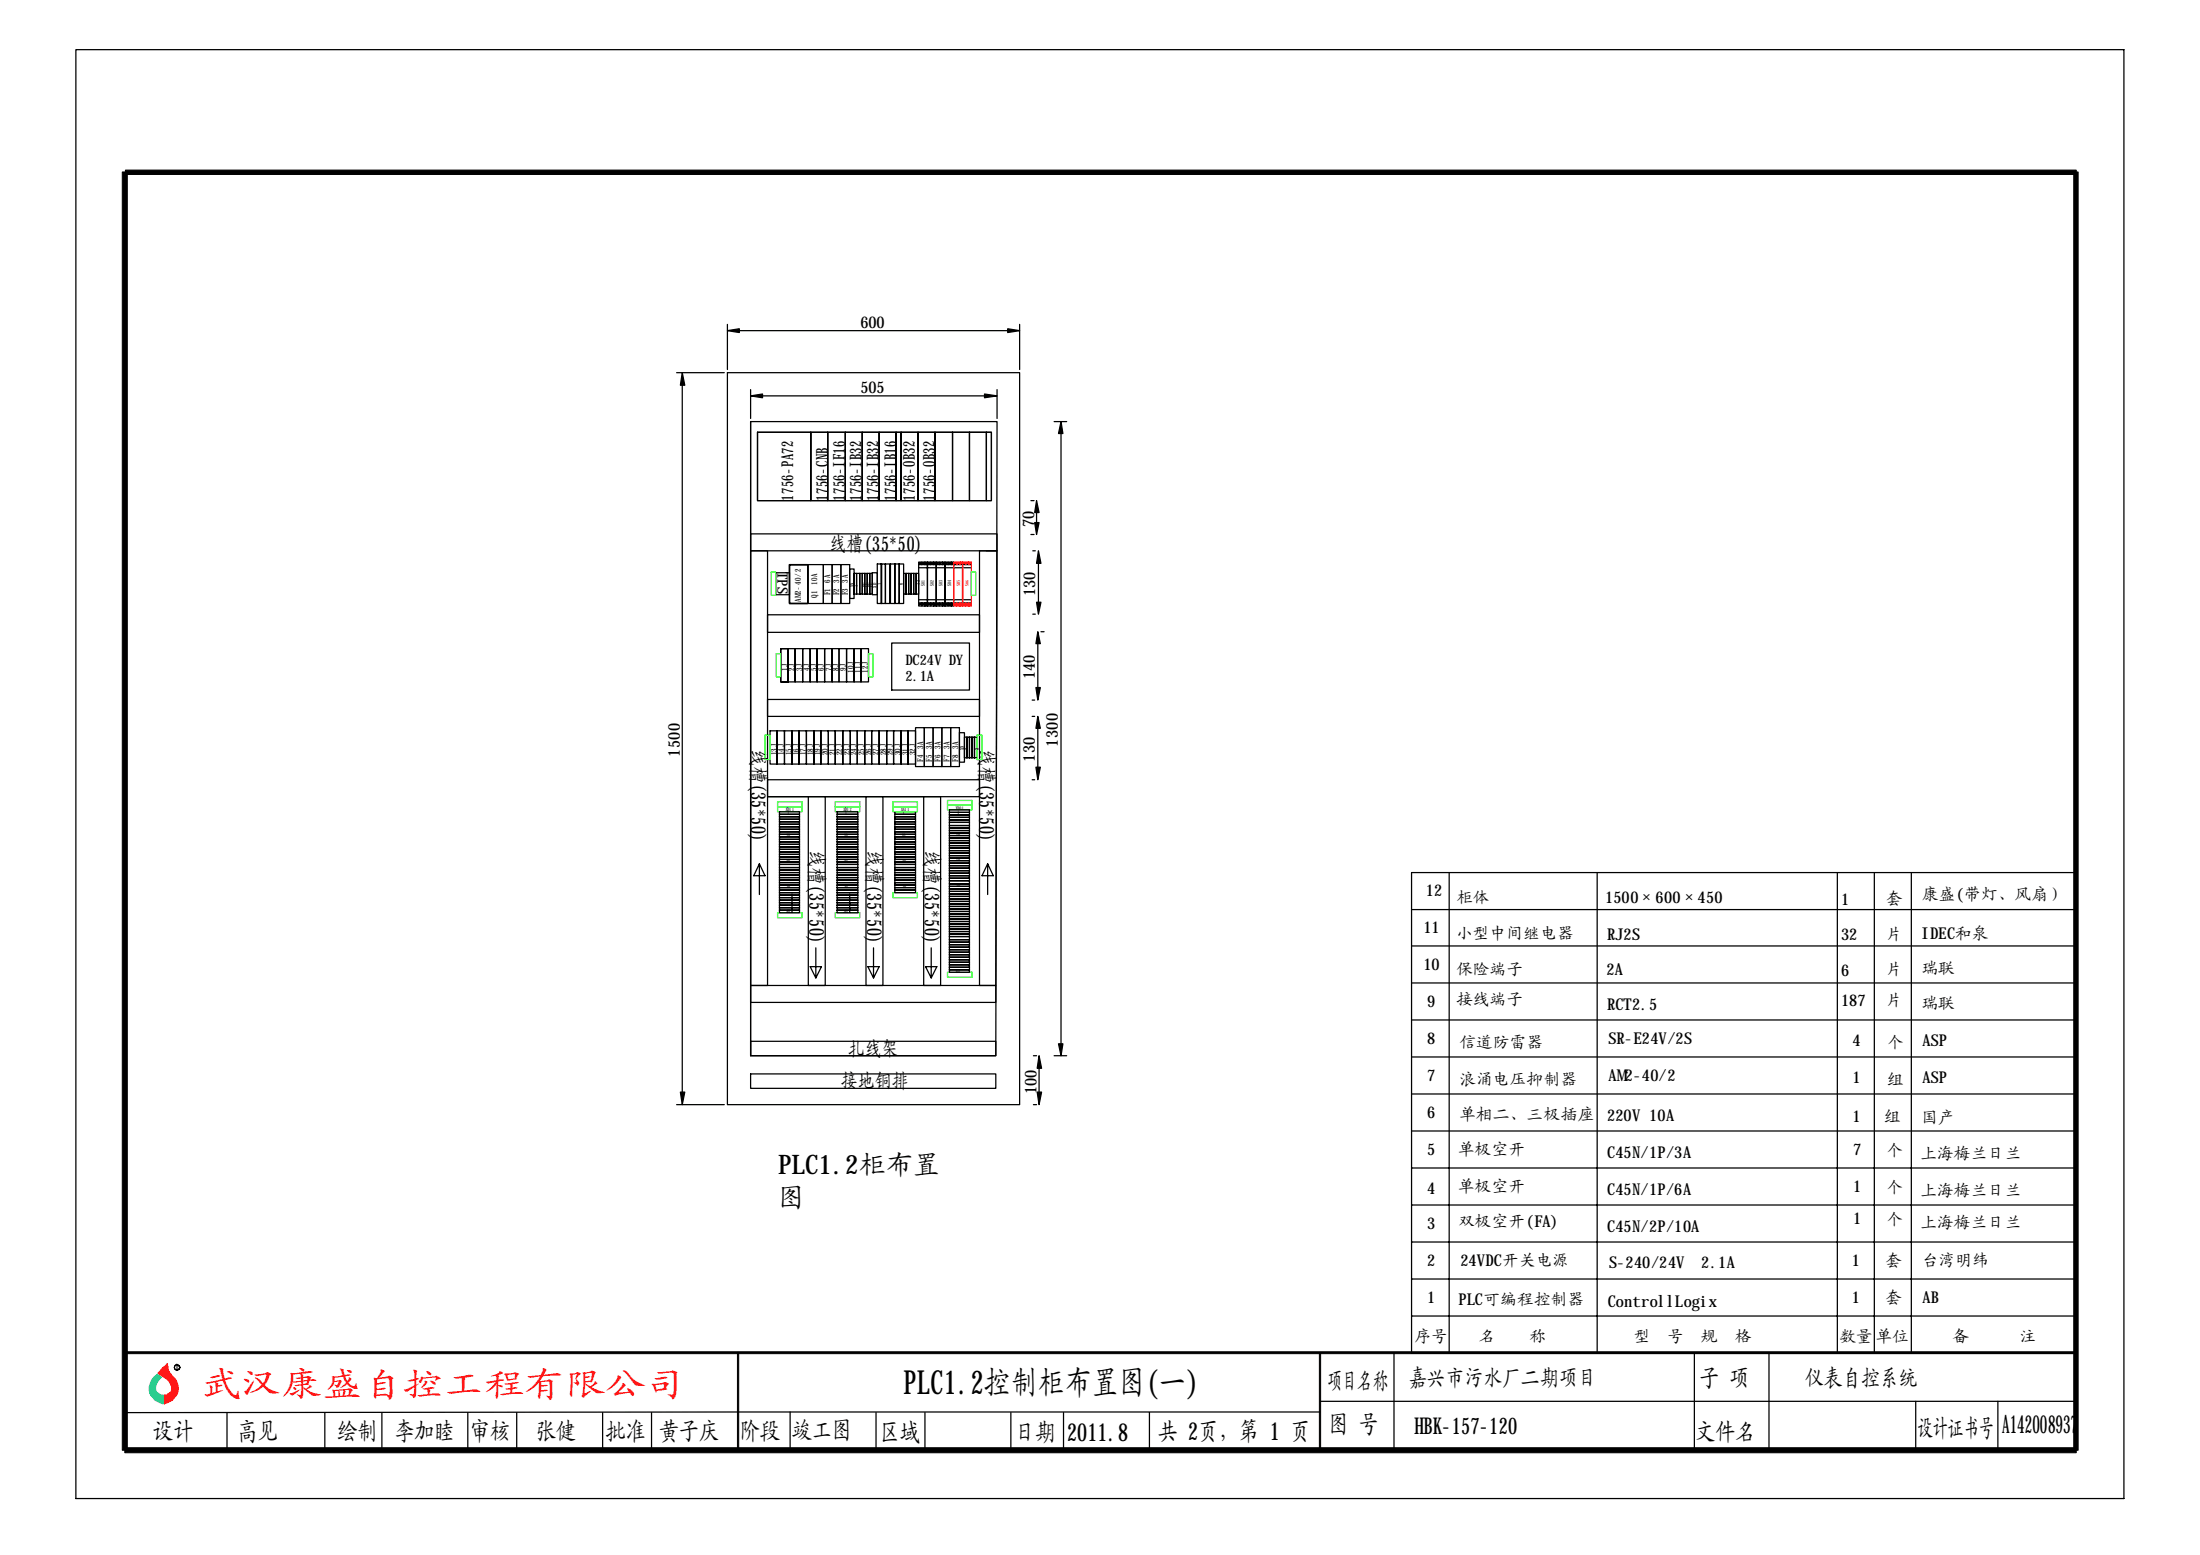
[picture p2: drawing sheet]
<svg xmlns="http://www.w3.org/2000/svg" width="297mm" height="210mm" viewBox="0 0 297 210" stroke-linecap="round" stroke-linejoin="round" font-family="sans-serif">
<g fill="none" stroke="#000" stroke-width=".17">
<path d="M10.2 6.7h276.6v195.6h-276.6zM91.4 50.3h6.4M92.1 52v95.4M98.2 50.3h39.5v98.8h-39.5zM98.2 43.8v6.1M99.8 44.6h36.3M101.3 56.9h33.3l-.1 85.6h-33.2zM101.3 52.6v3.9M101.3 56.9v85.6M102.3 58.3h31.6v9.3h-31.6zM102.3 58.3h7.2v9.3h-7.2zM103 53.4h29.9"/>
<path d="M109.5 58.3h2.3v9.3h-2.3zM111.8 58.3h2.3v9.3h-2.3zM114.1 58.3h2.3v9.3h-2.3zM116.4 58.3h2.3v9.3h-2.3zM118.7 58.3h2.3v9.3h-2.3zM121 58.3h.7v9.3h-.7zM121.7 58.3h2.3v9.3h-2.3zM124 58.3h2.2v9.3h-2.2zM126.2 58.3h2.4v9.3h-2.4zM128.6 58.3h2.3v9.3h-2.3zM130.9 58.3h2.3v9.3h-2.3zM133.2 58.3h.7v9.3h-.7z"/>
<path d="M134.6 52.6v3.9M137.7 43.8v6.1M142.3 56.9h1.7M143.3 58.5v82.4M101.3 72.1h33.3v2.3h-33.3zM101.3 74.4h2.3v58.6h-2.3zM104.7 77.3h1.9v3h-1.9zM106.6 76.2h2.5v5.3h-2.5v-5.3h2.5v5.3h-2.5v-5.3h2.5v5.3h-2.5zM109.1 76.2h2.1v5.3h-2.1zM111.2 76.2h1.2v5.3h-1.2zM112.4 76.2h1.1v5.3h-1.1zM113.5 76.2h1.2v5.3h-1.2z"/>
<path d="M114.7 76.8h.6v4h-.6zM115.3 77.4h.4v2.8h-.4zM115.7 77.4h.4v2.8h-.4zM116.1 77.4h.3v2.8h-.3zM116.4 77.4h.4v2.8h-.4zM116.8 77.4h.3v2.8h-.3zM117.1 77.4h.3v2.8h-.3zM117.4 77.4h.4v2.8h-.4zM117.8 77.3h.6v3h-.6zM118.4 76.1h.6v5.4h-.6zM119 76.1h.5v5.4h-.5zM119.5 76.1h.6v5.4h-.6z"/>
<path d="M120.2 76.1h.6v5.4h-.6zM120.8 76.1h.6v5.4h-.6zM121.4 76.1h.6v5.4h-.6zM122 77.4h.3v2.8h-.3zM122.3 77.4h.4v2.8h-.4zM122.7 77.4h.3v2.8h-.3zM123 77.4h.4v2.8h-.4zM123.4 77.4h.3v2.8h-.3zM123.7 77.4h.3v2.8h-.3zM124 75.9h.5v.3v-.3h.4v.3v-.3h.3v5.9h-.3v-.4v.4h-.4v-.4v.4h-.5zM124 76.2h7.1M124 76.6h7.1"/>
<path d="M124.2 76h.1zM124.5 76h.2h-.2zM125 76h.1zM125.2 75.9h.4v.3v-.3h.5v.3v-.3h.3v5.9h-.3v-.4v.4h-.5v-.4v.4h-.4zM125.4 76h.1zM125.7 76h.2h-.2zM126.2 76h.1M126.4 75.9h.4v.3v-.3h.5v.3v-.3h.3v5.9h-.3v-.4v.4h-.5v-.4v.4h-.4zM126.6 76h.1zM126.9 76h.2h-.2zM127.3 76h.1zM127.6 75.9h.4v.3v-.3h.4v.3v-.3h.4v5.9h-.4v-.4v.4h-.4v-.4v.4h-.4z"/>
<path d="M127.8 76h.1M128.1 76h.2h-.2zM128.5 76h.1zM132.2 74.4h2.4l-.1 58.6h-2.3zM133.2 74.4h1.3M139.2 67.6h.4M139.2 72.2h.4M139.4 74.4h.4M140 69.2v1.3M140.2 76v5.3M103.6 83h28.6v2.4h-28.6zM103.6 94.4h28.6v2.3h-28.6z"/>
<path d="M104 98.7h.9v4.4h-.9zM104.9 98.7h1v4.4h-1zM105.4 87.6h1v4.4h-1v-4.4h1v4.4h-1zM105.9 98.7h1v4.4h-1zM106.4 87.6h1v4.4h-1zM106.9 98.7h1v4.4h-1zM107.4 87.6h1v4.4h-1zM107.9 98.7h1v4.4h-1zM108.4 87.6h1v4.4h-1zM108.9 98.7h1v4.4h-1zM109.4 87.6h.9v4.4h-.9zM109.9 98.7h.9v4.4h-.9z"/>
<path d="M110.3 87.6h1v4.4h-1zM110.8 98.7h1v4.4h-1zM111.3 87.6h1.1v4.4h-1.1zM111.8 98.7h1v4.4h-1zM112.4 87.6h.9v4.4h-.9zM112.8 98.7h1v4.4h-1zM113.3 87.6h1v4.4h-1zM113.8 98.7h1v4.4h-1zM114.3 87.6h1v4.4h-1zM114.8 98.7h.9v4.4h-.9zM115.3 87.6h.9v4.4h-.9zM115.7 98.7h1.1v4.4h-1.1z"/>
<path d="M116.2 87.6h1.1v4.4h-1.1zM116.8 98.7h.9v4.4h-.9zM117.7 98.7h1v4.4h-1zM118.7 98.7h1v4.4h-1zM119.7 98.7h.9v4.4h-.9zM120.4 86.8h10.5v6.3h-10.5zM120.6 98.7h1.1v4.4h-1.1zM121.7 98.7h.9v4.4h-.9zM122.6 98.7h1v4.4h-1zM123.6 98.2h1.2v5.3h-1.2zM124 81h7.1M124 81.4h7.1"/>
<path d="M124.2 81.5h.1v.1h-.1zM124.5 81.5h.2v.1h-.2zM124.8 98.2h1.2v5.3h-1.2zM125 81.5h.1v.1h-.1zM125.4 81.5h.1v.1h-.1zM125.7 81.5h.2v.1h-.2zM126 98.2h1.2v5.3h-1.2zM126.2 81.5v.1zM126.6 81.5h.1v.1h-.1zM126.9 81.5h.2v.1h-.2zM127.2 98.2h1.2v5.3h-1.2zM127.3 81.5h.1v.1h-.1z"/>
<path d="M127.8 81.5v.1zM128.1 81.5h.2v.1h-.2zM128.4 98.2h1.1v5.3h-1.1zM128.5 81.5h.1v.1h-.1zM129.5 98.9h.7v4h-.7zM130.2 99.5h.4v2.8h-.4zM130.6 99.5h.3v2.8h-.3zM130.9 99.5h.3v2.8h-.3zM131.2 99.5h.4v2.8h-.4zM131.6 99.5h.3v2.8h-.3zM139.4 96.7h.3M139.4 94.5h.3"/>
<path d="M139.4 82.9h.4M140.1 86.9v5.9M140.1 98.3v5.3M140.5 85.3h.5M102.5 116.6l.8 1.6h-1.5zM102.5 116.6v4.1M103.6 105.3h28.6v2.2h-28.6zM103.6 107.5h5.5M105.2 109.6h2.7v.3h-2.7zM105.2 109.9h2.7v.4h-2.7zM105.2 110.3h2.7v.3h-2.7zM105.2 110.6h2.7v.3h-2.7z"/>
<path d="M105.2 110.9h2.7v.4h-2.7zM105.2 111.3h2.7v.3h-2.7zM105.2 111.6h2.7v.3h-2.7zM105.2 111.9h2.7v.4h-2.7zM105.2 112.3h2.7v.3h-2.7zM105.2 112.6h2.7v.4h-2.7zM105.2 113h2.7v.3h-2.7zM105.2 113.3h2.7v.3h-2.7zM105.2 113.6h2.7v.4h-2.7zM105.2 114h2.7v.3h-2.7zM105.2 114.3h2.7v.4h-2.7zM105.2 114.7h2.7v.3h-2.7z"/>
<path d="M105.2 115h2.7v.3h-2.7zM105.2 115.3h2.7v.4h-2.7zM105.2 115.7h2.7v.3h-2.7zM105.2 116h2.7v.3h-2.7zM105.2 116.3h2.7v.4h-2.7zM105.2 116.7h2.7v.4h-2.7zM105.2 117.1h2.7v.3h-2.7zM105.2 117.4h2.7v.4h-2.7zM105.2 117.8h2.7v.3h-2.7zM105.2 118.1h2.7v.4h-2.7zM105.2 118.5h2.7v.3h-2.7zM105.2 118.8h2.7v.3h-2.7z"/>
<path d="M105.2 119.1h2.7v.4h-2.7zM105.2 119.5h2.7v.3h-2.7zM105.2 119.8h2.7v.4h-2.7zM109.1 107.5h2.3v25.5h-2.3zM111.4 107.5h5.5M113 109.6h2.8v.3h-2.8zM113 109.9h2.8v.4h-2.8zM113 110.3h2.8v.3h-2.8zM113 110.6h2.8v.3h-2.8zM113 110.9h2.8v.4h-2.8zM113 111.3h2.8v.3h-2.8zM113 111.6h2.8v.3h-2.8z"/>
<path d="M113 111.9h2.8v.4h-2.8zM113 112.3h2.8v.3h-2.8zM113 112.6h2.8v.4h-2.8zM113 113h2.8v.3h-2.8zM113 113.3h2.8v.3h-2.8zM113 113.6h2.8v.4h-2.8zM113 114h2.8v.3h-2.8zM113 114.3h2.8v.4h-2.8zM113 114.7h2.8v.3h-2.8zM113 115h2.8v.3h-2.8zM113 115.3h2.8v.4h-2.8zM113 115.7h2.8v.3h-2.8z"/>
<path d="M113 116h2.8v.3h-2.8zM113 116.3h2.8v.4h-2.8zM113 116.7h2.8v.4h-2.8zM113 117.1h2.8v.3h-2.8zM113 117.4h2.8v.4h-2.8zM113 117.8h2.8v.3h-2.8zM113 118.1h2.8v.4h-2.8zM113 118.5h2.8v.3h-2.8zM113 118.8h2.8v.3h-2.8zM113 119.1h2.8v.4h-2.8zM113 119.5h2.8v.3h-2.8zM113 119.8h2.8v.4h-2.8z"/>
<path d="M116.9 107.5h2.3v25.5h-2.3zM119.2 107.5h5.5M120.8 109.6h2.8v.3h-2.8zM120.8 109.9h2.8v.4h-2.8zM120.8 110.3h2.8v.3h-2.8zM120.8 110.6h2.8v.3h-2.8zM120.8 110.9h2.8v.4h-2.8zM120.8 111.3h2.8v.3h-2.8zM120.8 111.6h2.8v.3h-2.8zM120.8 111.9h2.8v.4h-2.8zM120.8 112.3h2.8v.3h-2.8zM120.8 112.6h2.8v.4h-2.8z"/>
<path d="M120.8 113h2.8v.3h-2.8zM120.8 113.3h2.8v.3h-2.8zM120.8 113.6h2.8v.4h-2.8zM120.8 114h2.8v.3h-2.8zM120.8 114.3h2.8v.4h-2.8zM120.8 114.7h2.8v.3h-2.8zM120.8 115h2.8v.3h-2.8zM120.8 115.3h2.8v.4h-2.8zM120.8 115.7h2.8v.3h-2.8zM120.8 116h2.8v.3h-2.8zM120.8 116.3h2.8v.4h-2.8zM120.8 116.7h2.8v.4h-2.8z"/>
<path d="M120.8 117.1h2.8v.3h-2.8zM120.8 117.4h2.8v.4h-2.8zM120.8 117.8h2.8v.3h-2.8zM120.8 118.1h2.8v.4h-2.8zM120.8 118.5h2.8v.3h-2.8zM120.8 118.8h2.8v.3h-2.8zM120.8 119.1h2.8v.4h-2.8zM120.8 119.5h2.8v.3h-2.8zM120.8 119.8h2.8v.4h-2.8zM124.7 107.5h2.3v25.5h-2.3zM128.2 109.3h2.7v.4h-2.7zM128.2 109.7h2.7v.3h-2.7z"/>
<path d="M128.2 110h2.7v.3h-2.7zM128.2 110.3h2.7v.4h-2.7zM128.2 110.7h2.7v.3h-2.7zM128.2 111h2.7v.4h-2.7zM128.2 111.4h2.7v.4h-2.7zM128.2 111.8h2.7v.3h-2.7zM128.2 112.1h2.7v.4h-2.7zM128.2 112.5h2.7v.3h-2.7zM128.2 112.8h2.7v.3h-2.7zM128.2 113.1h2.7v.4h-2.7zM128.2 113.5h2.7v.3h-2.7zM128.2 113.8h2.7v.3h-2.7z"/>
<path d="M128.2 114.1h2.7v.4h-2.7zM128.2 114.5h2.7v.3h-2.7zM128.2 114.8h2.7v.4h-2.7zM128.2 115.2h2.7v.3h-2.7zM128.2 115.5h2.7v.3h-2.7zM128.2 115.8h2.7v.4h-2.7zM128.2 116.2h2.7v.3h-2.7zM128.2 116.5h2.7v.4h-2.7zM128.2 116.9h2.7v.3h-2.7zM128.2 117.2h2.7v.3h-2.7zM128.2 117.5h2.7v.4h-2.7zM128.2 117.9h2.7v.3h-2.7z"/>
<path d="M128.2 118.2h2.7v.3h-2.7zM128.2 118.5h2.7v.4h-2.7zM128.2 118.9h2.7v.4h-2.7zM128.2 119.3h2.7v.3h-2.7zM128.2 119.6h2.7v.4h-2.7zM128.2 120h2.7v.3h-2.7zM133.3 116.6l.8 1.6h-1.5zM133.3 116.6v4.1M139.4 105.3h.3M195.7 117.8v64.8M215.6 117.8v64.8M248.1 117.8v64.8"/>
<path d="M253.1 117.8v64.8M258.1 117.8v64.8M280.3 117.8h-89.7v64.8h89.7M101.3 133h33.2v2.3h-33.2zM105.2 120.2h2.7v.3h-2.7zM105.2 120.5h2.7v.3h-2.7zM105.2 120.8h2.7v.4h-2.7zM105.2 121.2h2.7v.3h-2.7zM105.2 121.5h2.7v.3h-2.7zM105.2 121.8h2.7v.4h-2.7zM105.2 122.2h2.7v.3h-2.7zM105.2 122.5h2.7v.4h-2.7z"/>
<path d="M105.2 122.9h2.7v.3h-2.7zM106.9 120.7v2.4M109.4 130.5h1.5l-.7 1.5zM110.2 127.9v4.1M113 120.2h2.8v.3h-2.8zM113 120.5h2.8v.3h-2.8zM113 120.8h2.8v.4h-2.8zM113 121.2h2.8v.3h-2.8zM113 121.5h2.8v.3h-2.8zM113 121.8h2.8v.4h-2.8zM113 122.2h2.8v.3h-2.8zM113 122.5h2.8v.4h-2.8z"/>
<path d="M113 122.9h2.8v.3h-2.8zM114.7 120.7v2.4M117.2 130.5h1.5l-.8 1.5zM117.9 127.9v4.1M120.8 120.2h2.8v.3h-2.8zM125 130.5h1.5l-.8 1.5zM125.7 127.9v4.1M128.2 120.3h2.7v.4h-2.7zM128.2 120.7h2.7v.3h-2.7zM128.2 121h2.7v.3h-2.7zM128.2 121.3h2.7v.4h-2.7zM128.2 121.7h2.7v.3h-2.7z"/>
<path d="M128.2 122h2.7v.4h-2.7zM128.2 122.4h2.7v.3h-2.7zM128.2 122.7h2.7v.3h-2.7zM128.2 123h2.7v.4h-2.7zM128.2 123.4h2.7v.3h-2.7zM128.2 123.7h2.7v.4h-2.7zM128.2 124.1h2.7v.3h-2.7zM128.2 124.4h2.7v.3h-2.7zM128.2 124.7h2.7v.4h-2.7zM128.2 125.1h2.7v.3h-2.7zM128.2 125.4h2.7v.3h-2.7zM128.2 125.7h2.7v.4h-2.7z"/>
<path d="M128.2 126.1h2.7v.3h-2.7zM128.2 126.4h2.7v.4h-2.7zM128.2 126.8h2.7v.4h-2.7zM128.2 127.2h2.7v.3h-2.7zM128.2 127.5h2.7v.4h-2.7zM128.2 127.9h2.7v.3h-2.7zM128.2 128.2h2.7v.3h-2.7zM128.2 128.5h2.7v.4h-2.7zM128.2 128.9h2.7v.3h-2.7zM128.2 129.2h2.7v.4h-2.7zM128.2 129.6h2.7v.3h-2.7zM128.2 129.9h2.7v.3h-2.7z"/>
<path d="M128.2 130.2h2.7v.4h-2.7zM128.2 130.6h2.7v.3h-2.7zM128.2 130.9h2.7v.3h-2.7zM190.6 122.8h89.7M190.6 127.7h89.7M190.6 132.7h89.7M190.6 137.7h89.7M91.4 149.1h6.4M101.3 145h33.2v1.9h-33.2zM101.3 140.6h33.2v1.9h-33.2zM139.5 149.1h.5M139.5 142.5h.5"/>
<path d="M140.3 144.2v3.2M142.3 142.5h1.7M190.6 157.7h89.7M190.6 142.7h89.7M190.6 147.7h89.7M190.6 152.7h89.7M190.6 162.7h89.7M190.6 167.7h89.7M190.6 172.6h89.7M190.6 177.6h89.7M23.6 184.3l.3-.1 .4 .4-.2 .2-.2 .1-.3-.1-.1-.2zM30.6 190.7v5.1"/>
<path d="M43.9 190.7v5.1M51.6 190.7v5.1M63.2 190.7v5.1M69.8 190.7v5.1M81.4 190.7v5.1M88 190.7v5.1M106.7 190.6v5.2M118.3 190.7v5.1M124.9 190.7v5.1M136.5 190.7v5.1M143.6 190.7v5.1M155.2 190.7v5.1"/>
<path d="M178.2 190.6l-161.2 .1M178.3 189.2h102.1M188.2 182.6v13.2M228.8 182.6v13.2M238.8 182.6v13.2M258.7 189.2v6.6M269.7 189.2v6.6"/>
</g>
<g fill="#000" stroke="#000" stroke-width=".14">
<path d="M23.6 184.3l-.1 .3zM23.5 184.6l.1 .2z"/>
<path d="M16.9 23h263.4v.6h-263.4z" fill-rule="evenodd"/>
<path d="M16.5 23.2h.7v172.6h-.7z" fill-rule="evenodd"/>
<path d="M16.8 195.4h263.5v.7h-263.5z" fill-rule="evenodd"/>
<path d="M17 182.5h263.4v.2h-263.4z" fill-rule="evenodd"/>
<path d="M23.6 184.3l.3-.1z" fill-rule="evenodd"/>
<path d="M23.9 184.2l.3 .1-.3-.1z" fill-rule="evenodd"/>
<path d="M23.6 184.8l.3 .1v.1z" fill-rule="evenodd"/>
<path d="M24.1 184.3h.1l.1 .3z" fill-rule="evenodd"/>
<path d="M23.9 184.9l.3-.1-.3 .2z" fill-rule="evenodd"/>
<path d="M24.3 184.6l-.1 .2h-.1z" fill-rule="evenodd"/>
<path d="M99.6 182.6h.1v13.2h-.1z" fill-rule="evenodd"/>
<path d="M178.1 182.6h.2v13.2h-.2z" fill-rule="evenodd"/>
<path d="M280 23.2h.6v172.6h-.6z" fill-rule="evenodd"/>
</g>
<path d="M21.9 184.7l.7-.6a2.37 2.37 0 0 0 .3 1.3 2.19 2.19 0 0 1 1.1 2.3 2.19 2.19 0 0 1-1.8 1.8v-1.2l.4-.1a.86 .86 0 0 0 .4-1.4 4.4 4.4 0 0 0-1.7-1.5z" fill-rule="evenodd" fill="#f00" stroke="#f00" stroke-width=".17"/>
<path d="M20.8 185.9l.5-.4 .5 .4a1.75 1.75 0 0 0-.7 2l.2 .2a.6 .6 0 0 0 .7 .2v1.2a2.25 2.25 0 0 1-1.8-1.9 2.7 2.7 0 0 1 .6-1.7z" fill-rule="evenodd" fill="#00bfff" stroke="#00bfff" stroke-width=".17"/>
<g fill="#000" stroke="#000" stroke-width=".17">
<path d="M92.1 50.3l.4 1.7h-.6z" fill-rule="evenodd"/>
<path d="M98.2 44.6l1.6-.2v.5z" fill-rule="evenodd"/>
<path d="M101.3 53.4l1.7-.2v.5z" fill-rule="evenodd"/>
<path d="M132.9 53.2l1.7 .2-1.7 .3z" fill-rule="evenodd"/>
<path d="M136.1 44.4l1.6 .2-1.6 .3z" fill-rule="evenodd"/>
<path d="M143.3 56.9l.2 1.6h-.6z" fill-rule="evenodd"/>
<path d="M140 67.6l.3 1.6h-.6z" fill-rule="evenodd"/>
<path d="M139.7 70.5h.6l-.3 1.7z" fill-rule="evenodd"/>
<path d="M140.2 74.4l.3 1.6h-.5z" fill-rule="evenodd"/>
<path d="M140.1 96.7l.4 1.6h-.6z" fill-rule="evenodd"/>
<path d="M140.1 85.3l.4 1.6h-.6z" fill-rule="evenodd"/>
<path d="M139.9 92.8h.6l-.4 1.7z" fill-rule="evenodd"/>
<path d="M140 81.3h.5l-.3 1.6z" fill-rule="evenodd"/>
<path d="M139.9 103.6h.6l-.4 1.7z" fill-rule="evenodd"/>
<path d="M91.9 147.4h.6l-.4 1.7z" fill-rule="evenodd"/>
<path d="M140.3 142.5l.3 1.7h-.6z" fill-rule="evenodd"/>
<path d="M140 147.4h.6l-.3 1.7z" fill-rule="evenodd"/>
<path d="M142.9 140.9h.6l-.2 1.6z" fill-rule="evenodd"/>
</g>
<g fill="none" stroke="#0f0" stroke-width=".17">
<path d="M104.1 77.2h.6v3.2h-.6zM131.1 77.2h.6v3.2h-.6zM103.3 99.2h.7v3.3h-.7zM104.8 88.2h.6v3.2h-.6zM117.3 88.2h.6v3.2h-.6zM131.9 99.2h.7v3.3h-.7zM105 108.2h3.3v.7h-3.3zM105 108.9h3.3v.7h-3.3zM112.8 108.2h3.3v.7h-3.3zM112.8 108.9h3.3v.7h-3.3zM120.6 108.9h3.3v.7h-3.3zM120.6 108.2h3.3v.7h-3.3z"/>
<path d="M127.9 108h3.3v.6h-3.3zM127.9 108.6h3.3v.7h-3.3zM105 123.2h3.3v.7h-3.3zM112.8 123.2h3.3v.7h-3.3zM120.6 120.5h3.3v.7h-3.3zM127.9 131.2h3.3v.7h-3.3z"/>
</g>
<g fill="none" stroke="#f00" stroke-width=".17">
<path d="M128.8 75.9h.4v.3v-.3h.4v.3v-.3h.4v5.9h-.4v-.4v.4h-.4v-.4v.4h-.4zM128.9 76h.1zM129.3 76h.2h-.2zM129.7 76h.1zM130 75.9h.4v.3v-.3h.4v.3v-.3h.3v5.9h-.3v-.4v.4h-.4v-.4v.4h-.4zM130.1 76h.1zM130.5 76h.1h-.1zM130.9 76h.1zM128.9 81.5h.1v.1h-.1zM129.3 81.5h.2v.1h-.2zM129.7 81.5h.1v.1h-.1zM130.1 81.5h.1v.1h-.1z"/>
<path d="M130.5 81.5h.1v.1h-.1zM130.9 81.5h.1v.1h-.1z"/>
</g>
<text font-size="4.5" fill="#f00" x="27.3" y="188.4">武汉康盛自控工程有限公司</text>
<text font-size="4.5" x="122" y="188.2">PLC1.2控制柜布置图(一)</text>
<g font-size="3.6">
<text x="105.1" y="158.5">PLC1.2柜布置</text>
<text x="105.1" y="162.9">图</text>
</g>
<g font-size="3.4">
<text x="179.2" y="187.6">项目名称</text>
<text x="229.4" y="187.2">子 项</text>
<text x="20.7" y="194.4">设计</text>
<text x="32.1" y="194.4">高见</text>
<text x="45.6" y="194.3">绘制</text>
<text x="53.3" y="194.3">李加睦</text>
<text x="63.5" y="194.4">审核</text>
<text x="72.4" y="194.4">张健</text>
<text x="81.8" y="194.4">批准</text>
<text x="89" y="194.4">黄子庆</text>
<text x="99.9" y="194.4">阶段</text>
<text x="106.9" y="194.2">竣工图</text>
<text x="118.8" y="194.5">区域</text>
<text x="137.1" y="194.5">日期</text>
<text x="144.1" y="194.5">2011.8</text>
<text x="156.4" y="194.4">共 2页，第 1 页</text>
<text x="179.4" y="193.4">图 号</text>
<text x="228.9" y="194.5">文件名</text>
<text x="259" y="194">设计证书号</text>
<text x="270.3" y="193.5">A142008937</text>
</g>
<g font-size="3.1">
<text x="190.2" y="187.1">嘉兴市污水厂二期项目</text>
<text x="243.8" y="187.1">仪表自控系统</text>
<text x="190.9" y="193.6">HBK-157-120</text>
</g>
<g font-size="2.8">
<text x="112.1" y="74.4">线槽(35*50)</text>
<text x="101.4" y="101.2" transform="rotate(90 101.4 101.2)">线槽(35*50)</text>
<text x="132.2" y="101.2" transform="rotate(90 132.2 101.2)">线槽(35*50)</text>
<text x="109.3" y="114.9" transform="rotate(90 109.3 114.9)">线槽(35*50)</text>
<text x="117.1" y="114.9" transform="rotate(90 117.1 114.9)">线槽(35*50)</text>
<text x="124.9" y="114.9" transform="rotate(90 124.9 114.9)">线槽(35*50)</text>
<text x="114.6" y="142.5">扎线架</text>
<text x="113.6" y="146.9">接地铜排</text>
</g>
<g font-size="2.2">
<text x="116.2" y="44.2">600</text>
<text x="116.2" y="53">505</text>
<text x="107.1" y="67.6" transform="rotate(-90 107.1 67.6)">1756-PA72</text>
<text x="111.8" y="67.6" transform="rotate(-90 111.8 67.6)">1756-CNB</text>
<text x="114" y="67.6" transform="rotate(-90 114 67.6)">1756-IF16</text>
<text x="116.3" y="67.6" transform="rotate(-90 116.3 67.6)">1756-IB32</text>
<text x="118.6" y="67.6" transform="rotate(-90 118.6 67.6)">1756-IB32</text>
<text x="121" y="67.6" transform="rotate(-90 121 67.6)">1756-IB16</text>
<text x="123.5" y="67.6" transform="rotate(-90 123.5 67.6)">1756-OB32</text>
<text x="126.2" y="67.6" transform="rotate(-90 126.2 67.6)">1756-OB32</text>
<text x="139.6" y="71.1" transform="rotate(-90 139.6 71.1)">70</text>
<text x="139.8" y="80.4" transform="rotate(-90 139.8 80.4)">130</text>
<text x="139.7" y="91.7" transform="rotate(-90 139.7 91.7)">140</text>
<text x="142.8" y="100.8" transform="rotate(-90 142.8 100.8)">1300</text>
<text x="91.8" y="102.1" transform="rotate(-90 91.8 102.1)">1500</text>
<text x="139.7" y="102.8" transform="rotate(-90 139.7 102.8)">130</text>
<text x="192.2" y="126">11</text>
<text x="192.5" y="120.9">12</text>
<text x="196.7" y="121.9">柜体</text>
<text x="216.7" y="121.9">1500×600×450</text>
<text x="248.6" y="122.1">1</text>
<text x="254.7" y="122">套</text>
<text x="259.6" y="121.5">康盛(带灯、风扇）</text>
<text x="192.2" y="131">10</text>
<text x="196.7" y="131.6">保险端子</text>
<text x="196.7" y="126.8">小型中间继电器</text>
<text x="216.9" y="131.6">2A</text>
<text x="217" y="126.9">RJ2S</text>
<text x="248.6" y="131.8">6</text>
<text x="248.6" y="126.9">32</text>
<text x="254.7" y="131.7">片</text>
<text x="254.7" y="126.8">片</text>
<text x="259.5" y="131.4">瑞联</text>
<text x="259.5" y="126.8">IDEC和泉</text>
<text x="192.7" y="135.9">9</text>
<text x="196.7" y="135.7">接线端子</text>
<text x="217" y="136.3">RCT2.5</text>
<text x="248.6" y="135.8">187</text>
<text x="254.7" y="135.7">片</text>
<text x="259.5" y="136.2">瑞联</text>
<text x="192.7" y="140.9">8</text>
<text x="197.1" y="141.4">信道防雷器</text>
<text x="217.2" y="140.9">SR-E24V/2S</text>
<text x="250.1" y="141.2">4</text>
<text x="254.8" y="141.5">个</text>
<text x="259.6" y="141.2">ASP</text>
<text x="140" y="147.7" transform="rotate(-90 140 147.7)">100</text>
<text x="192.7" y="145.9">7</text>
<text x="197.1" y="146.4">浪涌电压抑制器</text>
<text x="217.2" y="145.9">AM2-40/2</text>
<text x="250.1" y="146.2">1</text>
<text x="254.8" y="146.5">组</text>
<text x="259.6" y="146.2">ASP</text>
<text x="192.7" y="155.9">5</text>
<text x="192.7" y="150.9">6</text>
<text x="196.9" y="155.9">单极空开</text>
<text x="197.1" y="151.2">单相二、三极插座</text>
<text x="217" y="151.3">220V 10A</text>
<text x="250.1" y="151.5">1</text>
<text x="250.2" y="155.9">7</text>
<text x="254.4" y="151.5">组</text>
<text x="259.5" y="151.6">国产</text>
<text x="192.7" y="161.1">4</text>
<text x="196.9" y="160.9">单极空开</text>
<text x="217" y="161.3">C45N/1P/6A</text>
<text x="217" y="156.3">C45N/1P/3A</text>
<text x="250.2" y="160.9">1</text>
<text x="254.8" y="161.1">个</text>
<text x="254.8" y="156.1">个</text>
<text x="259.3" y="161.4">上海梅兰日兰</text>
<text x="259.3" y="156.4">上海梅兰日兰</text>
<text x="192.7" y="165.9">3</text>
<text x="196.9" y="165.6">双极空开(FA)</text>
<text x="217" y="166.3">C45N/2P/10A</text>
<text x="250.2" y="165.2">1</text>
<text x="254.8" y="165.4">个</text>
<text x="259.3" y="165.7">上海梅兰日兰</text>
<text x="192.7" y="170.9">2</text>
<text x="197.2" y="170.9">24VDC开关电源</text>
<text x="217.3" y="171.2">S-240/24V</text>
<text x="229.7" y="171.2">2.1A</text>
<text x="250" y="171">1</text>
<text x="254.6" y="171">套</text>
<text x="259.6" y="170.9">台湾明纬</text>
<text x="192.7" y="175.9">1</text>
<text x="196.9" y="176.1">PLC可编程控制器</text>
<text x="217.1" y="176.5">ControllLogix</text>
<text x="250" y="175.9">1</text>
<text x="254.6" y="175.9">套</text>
<text x="259.6" y="175.9">AB</text>
<text x="191.1" y="181.1">序号</text>
<text x="199.7" y="181.1">名</text>
<text x="206.5" y="181.1">称</text>
<text x="220.6" y="181.1">型</text>
<text x="225.1" y="181.1">号</text>
<text x="229.7" y="181.1">规</text>
<text x="234.3" y="181.1">格</text>
<text x="248.4" y="181.1">数量</text>
<text x="253.3" y="181.1">单位</text>
<text x="263.7" y="181.1">备</text>
<text x="272.7" y="181.1">注</text>
</g>
<g font-size="1.9">
<text x="105" y="77.2" transform="rotate(90 105 77.2)">TPS</text>
<text x="122.3" y="89.8">DC24V DY</text>
<text x="122.3" y="92">2.1A</text>
</g>
<g font-size="1.1">
<text x="108.1" y="81.3" transform="rotate(-90 108.1 81.3)">AM2-40/2</text>
<text x="110.3" y="80.7" transform="rotate(-90 110.3 80.7)">Q1 10A</text>
<text x="112.1" y="80.4" transform="rotate(-90 112.1 80.4)">F1 6A</text>
<text x="113.3" y="80.4" transform="rotate(-90 113.3 80.4)">F2 3A</text>
<text x="114.5" y="80.4" transform="rotate(-90 114.5 80.4)">F3 3A</text>
<text x="106.3" y="90.5" transform="rotate(-90 106.3 90.5)">1J</text>
<text x="107.3" y="90.5" transform="rotate(-90 107.3 90.5)">2J</text>
<text x="108.3" y="90.5" transform="rotate(-90 108.3 90.5)">3J</text>
<text x="109.3" y="90.5" transform="rotate(-90 109.3 90.5)">4J</text>
<text x="110.2" y="90.5" transform="rotate(-90 110.2 90.5)">5J</text>
<text x="111.3" y="90.5" transform="rotate(-90 111.3 90.5)">6J</text>
<text x="112.3" y="90.5" transform="rotate(-90 112.3 90.5)">7J</text>
<text x="113.2" y="90.5" transform="rotate(-90 113.2 90.5)">8J</text>
<text x="114.2" y="90.6" transform="rotate(-90 114.2 90.6)">9J</text>
<text x="115.2" y="90.9" transform="rotate(-90 115.2 90.9)">10J</text>
<text x="116.2" y="90.9" transform="rotate(-90 116.2 90.9)">11J</text>
<text x="117.2" y="90.9" transform="rotate(-90 117.2 90.9)">12J</text>
<text x="104.9" y="102" transform="rotate(-90 104.9 102)">13J</text>
<text x="105.8" y="102" transform="rotate(-90 105.8 102)">14J</text>
<text x="106.8" y="102" transform="rotate(-90 106.8 102)">15J</text>
<text x="107.9" y="102" transform="rotate(-90 107.9 102)">16J</text>
<text x="108.8" y="102" transform="rotate(-90 108.8 102)">17J</text>
<text x="109.8" y="102" transform="rotate(-90 109.8 102)">18J</text>
<text x="110.7" y="102" transform="rotate(-90 110.7 102)">19J</text>
<text x="111.8" y="102" transform="rotate(-90 111.8 102)">20J</text>
<text x="112.8" y="102" transform="rotate(-90 112.8 102)">21J</text>
<text x="113.7" y="102" transform="rotate(-90 113.7 102)">22J</text>
<text x="114.7" y="102" transform="rotate(-90 114.7 102)">23J</text>
<text x="115.7" y="102" transform="rotate(-90 115.7 102)">24J</text>
<text x="116.7" y="102" transform="rotate(-90 116.7 102)">25J</text>
<text x="117.7" y="102" transform="rotate(-90 117.7 102)">26J</text>
<text x="118.6" y="102" transform="rotate(-90 118.6 102)">27J</text>
<text x="119.6" y="102" transform="rotate(-90 119.6 102)">28J</text>
<text x="120.6" y="102" transform="rotate(-90 120.6 102)">29J</text>
<text x="121.6" y="102" transform="rotate(-90 121.6 102)">30J</text>
<text x="122.6" y="102" transform="rotate(-90 122.6 102)">31J</text>
<text x="123.6" y="102" transform="rotate(-90 123.6 102)">32J</text>
<text x="124.6" y="102.8" transform="rotate(-90 124.6 102.8)">F4 3A</text>
<text x="125.8" y="102.8" transform="rotate(-90 125.8 102.8)">F5 3A</text>
<text x="127" y="102.8" transform="rotate(-90 127 102.8)">F6 3A</text>
<text x="128.2" y="102.8" transform="rotate(-90 128.2 102.8)">F7 3A</text>
<text x="129.4" y="102.8" transform="rotate(-90 129.4 102.8)">F8 3A</text>
</g>
<g font-size=".8">
<text x="115.3" y="79.3" transform="rotate(-90 115.3 79.3)">XN</text>
<text x="115.8" y="79.3" transform="rotate(-90 115.8 79.3)">1</text>
<text x="117.1" y="79.3" transform="rotate(-90 117.1 79.3)">PE</text>
<text x="117.8" y="79.3" transform="rotate(-90 117.8 79.3)">PE</text>
<text x="118.4" y="79.3" transform="rotate(-90 118.4 79.3)">XD</text>
<text x="119" y="78.9" transform="rotate(-90 119 78.9)">1</text>
<text x="121.9" y="78.9" transform="rotate(-90 121.9 78.9)">6</text>
<text x="124.2" y="78.9" transform="rotate(-90 124.2 78.9)">12</text>
<text x="130.1" y="101.3" transform="rotate(-90 130.1 101.3)">XN</text>
<text x="130.6" y="101.3" transform="rotate(-90 130.6 101.3)">4</text>
<text x="132.2" y="101.3" transform="rotate(-90 132.2 101.3)">8</text>
</g>
<g font-size=".7">
<text x="124.9" y="79.1" transform="rotate(-90 124.9 79.1)">S01</text>
<text x="126.1" y="79.1" transform="rotate(-90 126.1 79.1)">S02</text>
<text x="127.3" y="79.1" transform="rotate(-90 127.3 79.1)">S03</text>
<text x="128.4" y="79.1" transform="rotate(-90 128.4 79.1)">S04</text>
<text x="106.1" y="109.5">XDI1</text>
<text x="106.2" y="113">10</text>
<text x="106.3" y="110">1</text>
<text x="113.9" y="109.5">XDI2</text>
<text x="114" y="113">10</text>
<text x="114.1" y="110">1</text>
<text x="121.7" y="109.5">XAI1</text>
<text x="121.8" y="113">10</text>
<text x="121.9" y="110">1</text>
<text x="129" y="109.3">XDO1</text>
<text x="129.1" y="112.8">10</text>
<text x="129.3" y="109.8">1</text>
<text x="106.2" y="116.5">20</text>
<text x="106.2" y="119.9">30</text>
<text x="114" y="116.5">20</text>
<text x="114" y="119.9">30</text>
<text x="121.8" y="116.5">20</text>
<text x="121.8" y="119.9">30</text>
<text x="129.1" y="119.7">30</text>
<text x="129.1" y="116.3">20</text>
<text x="106.2" y="123.3">40</text>
<text x="114" y="123.3">40</text>
<text x="129.1" y="131.3">64</text>
</g>
<g font-size=".7" fill="#f00">
<text x="129.6" y="79.1" transform="rotate(-90 129.6 79.1)">S05</text>
<text x="130.8" y="79.1" transform="rotate(-90 130.8 79.1)">S06</text>
</g>
<text font-size=".6" x="23.8" y="184.8">R</text>
</svg>
